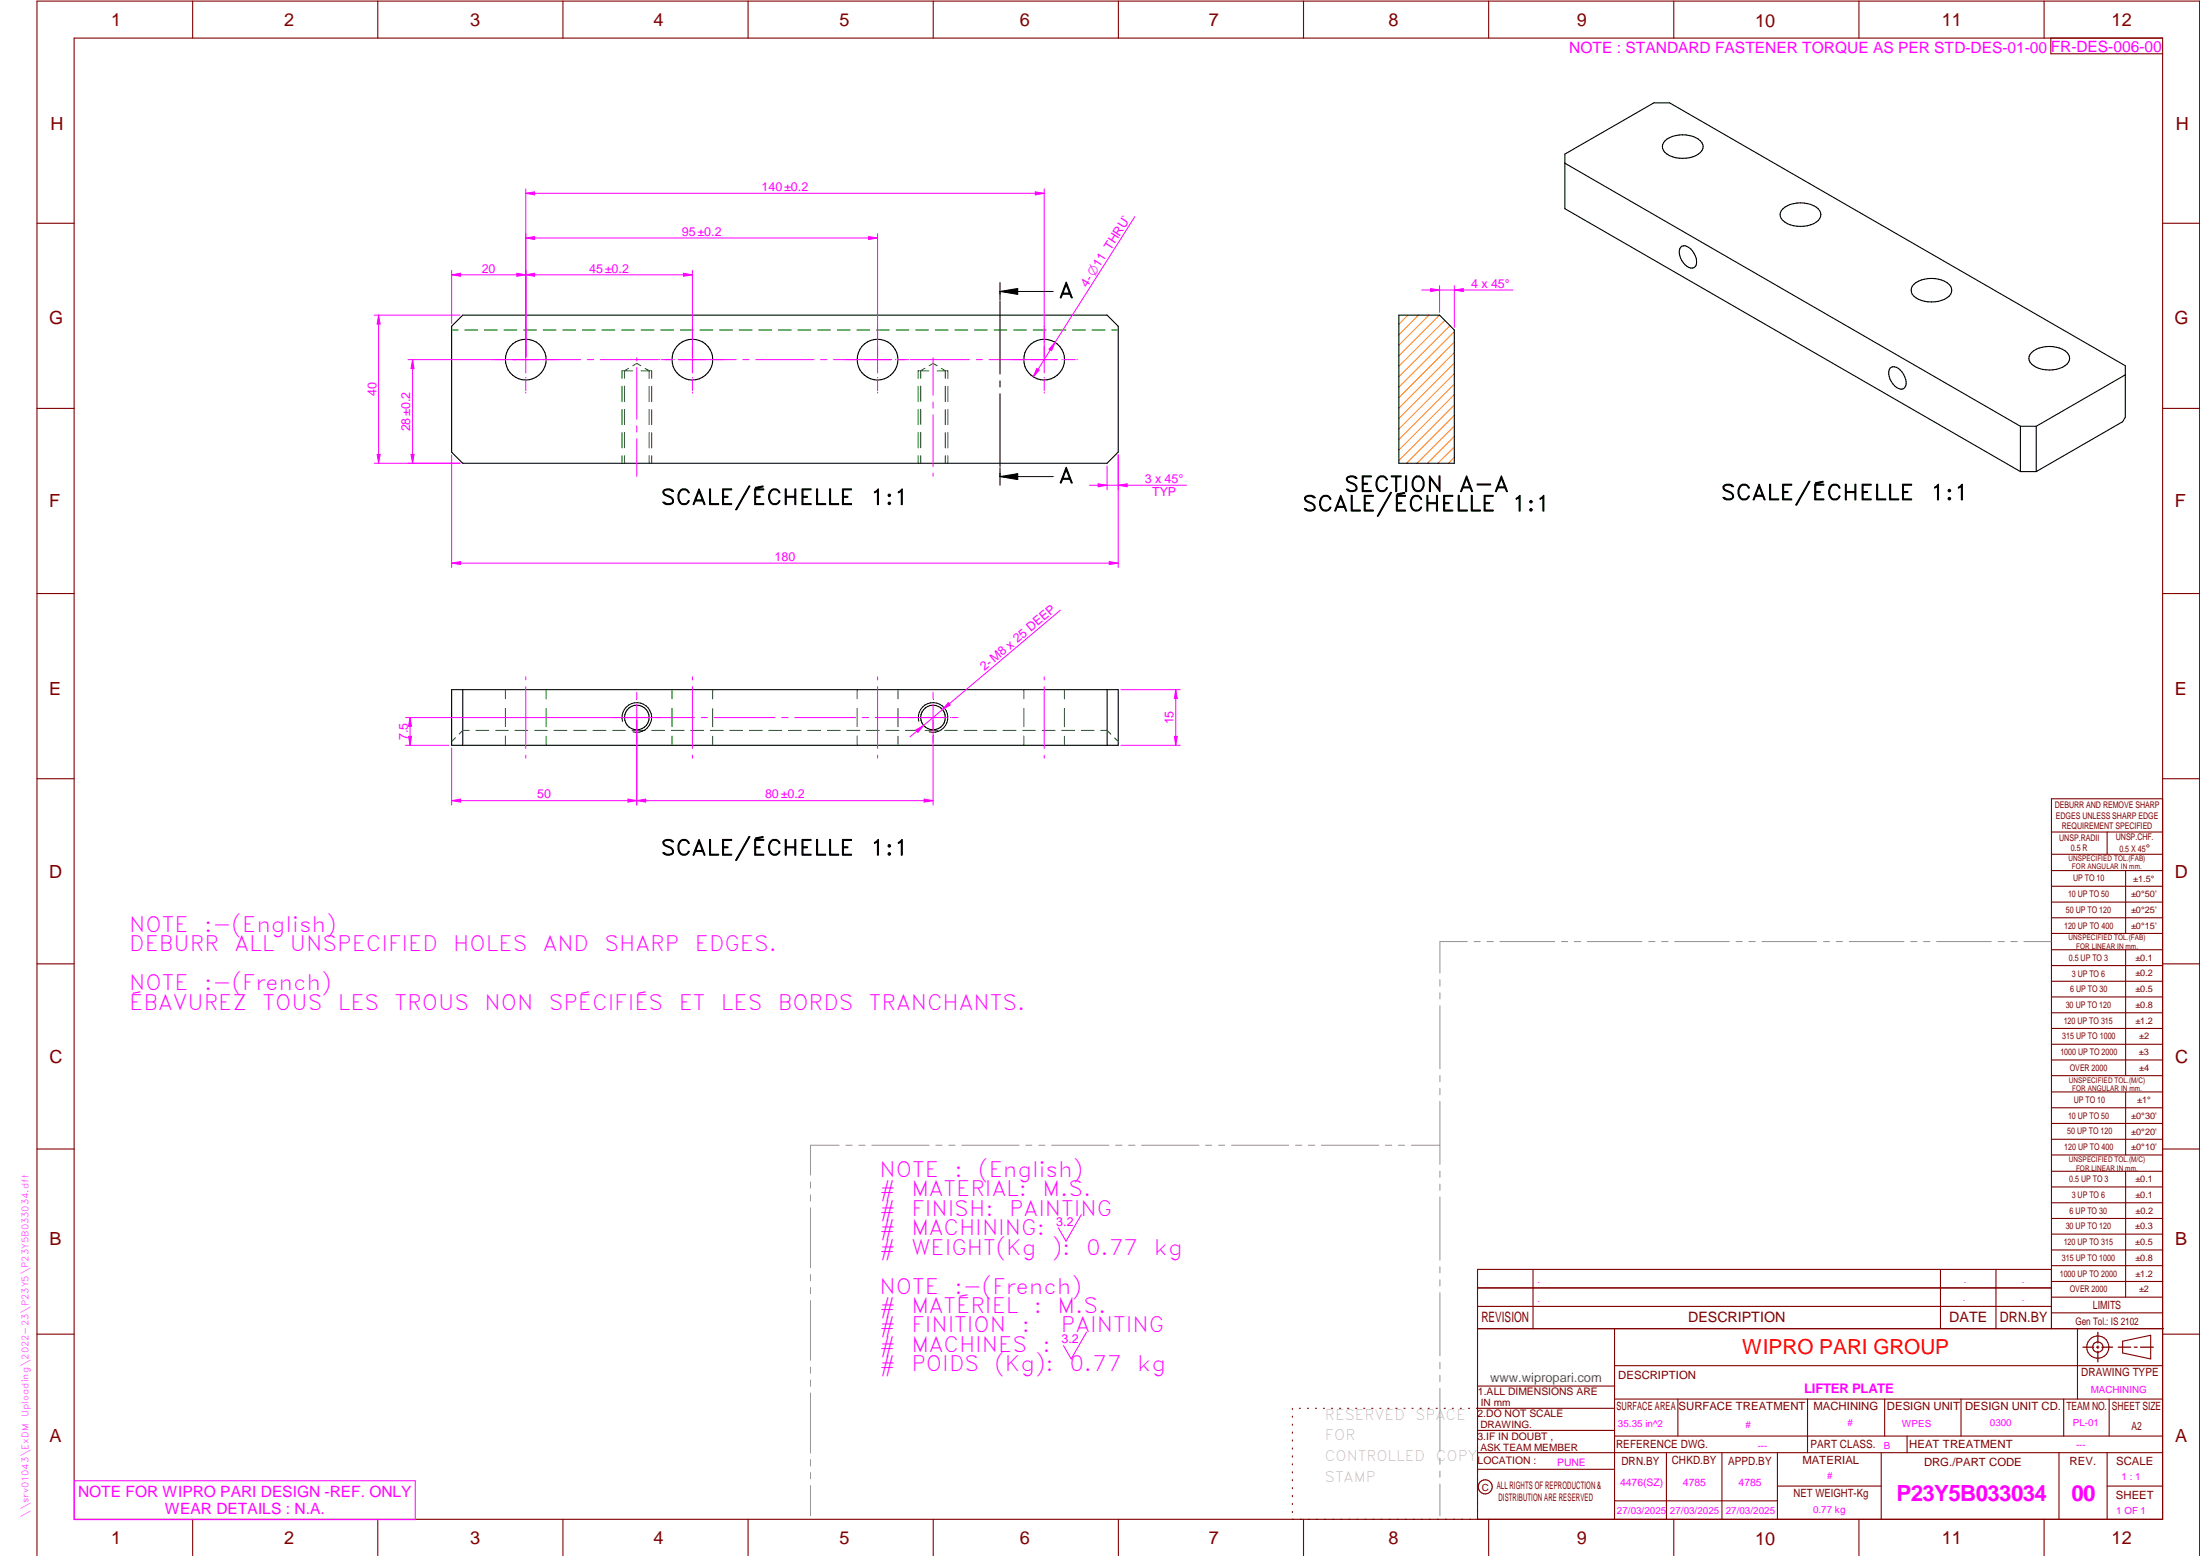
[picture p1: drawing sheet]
<svg xmlns="http://www.w3.org/2000/svg" width="594mm" height="420mm" viewBox="0 0 594 420" stroke-linecap="round" stroke-linejoin="round" font-family="sans-serif">
<g fill="none" stroke="#800000" stroke-width=".3">
<path d="M20 10.3h564v400h-564zM52 .3v10M102 .3v10M152 .3v10M202 .3v10M252 .3v10M302 .3v10M352 .3v10M402 .3v10M452 .3v10M502 .3v10M552 .3v10"/>
<path d="M553.8 10.3v4.2h30.2M10 60.3h10M584 60.3h10M10 110.3h10M584 110.3h10M10 160.3h10M584 160.3h10M10 210.3h10M584 215.7h-30v143.1M584 210.3h10M554 224.7h30M554 230.7h30"/>
<path d="M554 235.1h30M554 239.3h30M569 224.7v6M574 235.1v17M554 243.6h30M554 247.8h30M554 252.1h30M554 256.5h30M574 256.5v33.9M10 260.3h10M554 260.7h30M554 265h30"/>
<path d="M554 269.2h30M554 273.5h30M554 277.7h30M584 260.3h10M554 282h30M554 286.2h30M554 290.4h30M554 294.9h30M554 299.1h30M574 294.9v17M10 310.3h10M554 303.4h30"/>
<path d="M554 307.6h30M554 311.9h30M554 316.3h30M574 316.3v34M584 310.3h10M554 320.5h30M554 324.8h30M554 329h30M554 333.2h30M554 337.5h30M399 358.8h185.2M399 352.8h155"/>
<path d="M399 347.8h155M414 342.8v16M436 358.8v51.5M524 342.8v16M539 342.8v16M554 341.8h30M554 346h30M554 350.3h30M554 354.5h30M554 342.8h-155v67.5M561 358.8v19M10 360.3h10"/>
<path d="M399 374.3h37M436 377.8h148M453.1 377.8v10M488.1 377.8v14.5M508.9 377.8v10M529.5 377.8v10M557.3 377.8v10M569.5 377.8v10M573.2 362.2l7.6-1.6v6.3l-7.6-1.6zM584 368.8h-148M584 360.3h10M349 380.3v.3"/>
<path d="M349 382.4v.3M349 384.6v.3M349 386.7v.3M349 388.8v.3M349 391v.3M349 393.1v.3M349 395.3v.3M349 397.4v.3M349 399.5v.3M350.9 380.3h.2M353.1 380.3h.2M355.2 380.3h.3"/>
<path d="M357.4 380.3h.3M359.6 380.3h.3M361.7 380.3h.3M363.9 380.3h.3M366.1 380.3h.3M368.3 380.3h.2M370.4 380.3h.3M372.6 380.3h.3M374.8 380.3h.3M376.9 380.3h.4M379.1 380.3h.3M381.3 380.3h.3"/>
<path d="M383.4 380.3h.4M385.6 380.3h.3M387.8 380.3h.3M390 380.3h.3M392.2 380.3h.3M394.3 380.3h.3M396.5 380.3h.3M398.7 380.3h37.3M399 396.7h37M399 392.3h185M399 386.2h37M436 387.8h148"/>
<path d="M450 392.3v18M465 392.3v18M480 392.3v18M508 392.3v18M515 387.8v4.5M556 392.3v18M569 392.3v18M52 410.3v9.7M102 410.3v9.7M152 410.3v9.7M202 410.3v9.7M252 410.3v9.7"/>
<path d="M302 410.3v9.7M349 401.7v.3M349 403.8v.4M349 406v.3M349 408.1v.3M352 410.3v9.7M402 410.3v9.7M436 405.3h44M452 410.3v9.7M480 401.3h28M502 410.3v9.7M552 410.3v9.7"/>
<path d="M569 401.3h15M10 420v-419.7h584v419.7"/>
<circle cx="566.5" cy="363.7" r="1.39"/>
<circle cx="566.5" cy="363.8" r="3"/>
<circle cx="401.1" cy="401.5" r="1.9"/>
</g>
<path d="M168.4 193.8h7.1M172 190.2v7.2M292 328l-4.1 7.2-2.1-3.6M293.4 359.7l-4.1 7.2-2.1-3.6M20.1 399.8h92v10.5h-92z" fill="none" stroke="#f0f" stroke-width=".27"/>
<g fill="none" stroke="#949494" stroke-width=".27">
<path d="M396.2 254.3h-7.4v8.5M398.1 254.3h1.6M401.5 254.3h1.8M405 254.3h14.8M421.6 254.3h1.7M425.1 254.3h1.7M428.6 254.3h14.8M445.2 254.3h1.7M448.7 254.3h1.7M452.2 254.3h14.8M468.8 254.3h1.7M472.3 254.3h1.7"/>
<path d="M475.8 254.3h14.8M492.4 254.3h1.7M495.8 254.3h1.8M499.4 254.3h14.7M516 254.3h1.6M519.4 254.3h1.8M522.9 254.3h14.8M539.5 254.3h1.7M543 254.3h1.7M546.5 254.3h7.4M388.8 264.5v1.8M388.8 268.1v1.6"/>
<path d="M388.8 271.6v17M388.8 290.4v1.7M388.8 293.9v1.7M388.8 297.4v17M218.9 319.2v1.6M226.6 309.2h-7.7v8.1M228.4 309.2h1.7M231.9 309.2h1.7M235.4 309.2h15.5M252.7 309.2h1.7M256.2 309.2h1.7M259.7 309.2h15.5"/>
<path d="M277 309.2h1.7M280.5 309.2h1.7M284 309.2h15.5M301.2 309.2h1.8M304.8 309.2h1.7M308.3 309.2h15.5M325.5 309.2h1.7M329.1 309.2h1.6M332.6 309.2h15.4M349.8 309.2h1.7M353.3 309.2h1.7M356.8 309.2h15.5"/>
<path d="M374.1 309.2h1.7M377.6 309.2h1.7M381.1 309.2h7.7M388.8 316.2v1.7M388.8 319.7v1.7M218.9 322.6v1.8M218.9 326.1v16.2M388.8 323.2v17.1M218.9 344.1v1.8M218.9 347.6v1.7M218.9 351.2v16.1M388.8 342.1v1.6"/>
<path d="M388.8 345.6v1.7M388.8 349v17.1M218.9 369.1v1.7M218.9 372.6v1.8M218.9 376.1v16.2M388.8 367.9v1.7M388.8 371.4v1.7M388.8 374.9v17M218.9 394.1v1.8M218.9 397.6v1.7M388.8 393.7v1.7M388.8 397.2v1.7"/>
<path d="M218.9 401.2v8.1M388.8 400.7v8.6"/>
</g>
<path d="M566.5 359.7v3M562.5 363.8h2.9M566.1 363.8h.7M566.5 363.4v.7M566.5 364.9v2.8M567.6 363.8h2.9M572 363.8h3.4M576.3 363.8h.8M578 363.8h3.5" fill="none" stroke="#800000" stroke-width=".34"/>
<g fill="none" stroke="#000" stroke-width=".3">
<path d="M122 186.2h180v15.1h-180zM125 186.2v15.1M299 186.2v15.1"/>
<circle cx="172" cy="193.7" r="3.3"/>
<circle cx="251.9" cy="193.7" r="3.3"/>
</g>
<g fill="none" stroke="#008000" stroke-width=".27">
<path d="M123 199.2l-1 1M126.7 197.2h-1.7l-1 1M128.5 197.2h3.5M133.8 197.2h3.5M136.5 186.2v2.5M136.5 191.3v4.9M136.5 198.8v2.5M139.1 197.2h3.4M144.3 197.2h3.5M147.5 186.2v2.5M147.5 191.3v5M147.5 198.8v2.5"/>
<path d="M149.6 197.2h3.5M154.9 197.2h3.5M160.1 197.2h3.5M165.4 197.2h3.5M170.7 197.2h3.5M176 197.2h3.4M181.3 197.2h3.4M181.5 186.2v2.5M181.5 191.3v4.9M181.5 198.8v2.5M186.5 197.2h3.5M191.8 197.2h3.5"/>
<path d="M192.4 186.2v2.5M192.4 191.3v5M192.4 198.8v2.5M197.1 197.2h3.4M202.3 197.2h3.5M207.6 197.2h3.5M212.9 197.2h3.5M218.1 197.2h3.5M223.4 197.2h3.5M228.7 197.2h3.5M231.5 186.2v2.5M231.5 191.3v4.9"/>
<path d="M231.5 198.8v2.5M234 197.2h3.4M239.3 197.2h3.4M242.5 186.2v2.5M242.5 191.3v5M242.5 198.8v2.5M244.5 197.2h3.5M249.8 197.2h3.5M255.1 197.2h3.4M260.3 197.2h3.5M265.6 197.2h3.5M270.9 197.2h3.5"/>
<path d="M276.1 197.2h3.5M276.5 186.2v2.5M276.5 191.3v4.9M276.5 198.8v2.5M281.4 197.2h3.5M286.7 197.2h3.5M287.4 186.2v2.5M287.4 191.3v5M287.4 198.8v2.5M292 197.2h3.4M297.3 197.2h1.7l1 1M301 199.3l1 .9"/>
</g>
<path d="M168.1 194.8a4 4 0 0 1 3.5-5.1 4 4 0 0 1 4.4 4.4 4 4 0 0 1-5.1 3.5M248.1 194.8a4 4 0 0 1 3.6-5 4 4 0 0 1 4.3 4.3 4 4 0 0 1-5.1 3.5" fill="none" stroke="#000" stroke-width=".27"/>
<path d="M177 193.8h1.5M178.7 193.8h.1" fill="none" stroke="#f0f" stroke-width=".27"/>
<path d="M172 186.9v.1M172 187.2v1.5" fill="none" stroke="#f0f" stroke-width=".27"/>
<path d="M165.1 193.8h.1M165.5 193.8h1.4" fill="none" stroke="#f0f" stroke-width=".27"/>
<path d="M172 198.8v1.4M248.4 193.8h7.2M252 190.2v7.2M172 200.5v.1" fill="none" stroke="#f0f" stroke-width=".27"/>
<path d="M257 193.8h1.5M258.7 193.8h.1" fill="none" stroke="#f0f" stroke-width=".27"/>
<path d="M245.1 193.8h.1M245.4 193.8h1.5M247.1 193.8h.1M252 186.9v.1M252 187.2v1.5" fill="none" stroke="#f0f" stroke-width=".27"/>
<g fill="none" stroke="#f0f" stroke-width=".27">
<path d="M101 85.1h23.2M102.2 85.1l.5 2.4h-.9zM133 97.1h.2M133.6 97.1h3M137 97.1h.2M138.4 97.1h18.4M142 88.1v.2M142 88.7v3M142 92.2v.1M142 93.5v7.2M158.6 97.1h1.7M162.1 97.1h15.7"/>
<path d="M172 96.6v.9M172 99.2v14M178 97.1h.1M178.6 97.1h3M182 97.1h.2M183.1 97.1h15.7M187 88.1v.2M187 88.7v3M187 92.2v.1M187 93.5v7.2M200.6 97.1h1.7M204.1 97.1h15.7"/>
<path d="M221.6 97.1h1.7M225.1 97.1h15.7M237 93.5v7.2M237 88.1v.2M237 88.7v3M237 92.2v.1M241.8 97.1h.1M242.4 97.1h3M245.8 97.1h.1M246.1 97.1h15.7M252 96.6v10.1M263.6 97.1h1.7"/>
<path d="M267.1 97.1h18.5M282 88.1v.2M282 88.7v3M282 92.2v.1M282 93.5v7.2M286.8 97.1h.1M287.3 97.1h3.1M290.8 97.1h.2M142 101.9v.2M142 102.5v3M142 105.9v.2M172 115v1.7"/>
<path d="M172 118.5v10.1M187 101.9v.2M187 102.5v3M187 105.9v.2M237 101.9v.2M237 102.5v3M237 105.9v.2M252 108.5v1.7M252 112v14M282 101.9v.2M282 102.5v3M282 105.9v.2"/>
<path d="M101 125.1h23.2M252 127.8v.8M142 182.8v.8M142 185.4v16.7M168.5 193.8h.8M171.1 193.8h16.4M187 182.8v.8M187 185.4v16.7M189.4 193.8h1.6M192.8 193.8h16.5M211.1 193.8h1.7M214.6 193.8h16.4"/>
<path d="M232.8 193.8h1.8M236.3 193.8h16.5M237 182.8v.8M237 185.4v16.7M252 198.8v1.4M254.6 193.8h.9M282 182.8v.8M282 185.4v16.7M142 203.9v.8M187 203.9v.8M237 203.9v.8M252 200.5v.1"/>
<path d="M282 203.9v.8"/>
</g>
<g fill="none" stroke="#000" stroke-width=".3">
<path d="M449.6 38a7.9 7.9 0 0 1 9.5 0 2.13 2.13 0 0 1-.5 3.6 8.2 8.2 0 0 1-9-.4 2.11 2.11 0 0 1 0-3.2zM422.6 44.1l123 71M481.5 56.4a7.9 7.9 0 0 1 9.5 0 2.18 2.18 0 0 1-.6 3.6 8.2 8.2 0 0 1-8.9-.4 2.03 2.03 0 0 1 0-3.2zM453.8 66.8a1.89 1.89 0 0 1 2.8 .5 4.1 4.1 0 0 1 1.2 4.7 1.84 1.84 0 0 1-2.8-.5 4.2 4.2 0 0 1-1.2-4.7zM516.8 76.8a7.9 7.9 0 0 1 9.5 0 2.18 2.18 0 0 1-.5 3.6 8.2 8.2 0 0 1-9-.4 2.11 2.11 0 0 1 0-3.2zM125 85.1h174l3 3v34l-3 3h-174l-3-3v-34zM510.4 99.4a1.95 1.95 0 0 1 2.8 .5 4.1 4.1 0 0 1 1.1 4.7 1.84 1.84 0 0 1-2.7-.4 4.2 4.2 0 0 1-1.2-4.8zM548.6 95.2a7.9 7.9 0 0 1 9.6 0 2.18 2.18 0 0 1-.6 3.6 8.2 8.2 0 0 1-9-.5 2.03 2.03 0 0 1 0-3.1zM545.6 115.1v12.2M545.6 115.1h4.3M549.9 115.1v12.2M573.9 101.2l-24 13.9"/>
<path d="M545.6 127.3h4.3M545.6 127.3l-123-71v-14.7l24-13.8h4.2l123.1 71v13.8l-.7 1.3-23.3 13.4"/>
<circle cx="142" cy="97.1" r="5.5"/>
<circle cx="187" cy="97.1" r="5.5"/>
<circle cx="237" cy="97.1" r="5.5"/>
<circle cx="281.9" cy="97.1" r="5.5"/>
</g>
<g fill="none" stroke="#008000" stroke-width=".27">
<path d="M122 89.1h1.7M125.5 89.1h3.5M130.8 89.1h3.5M136.1 89.1h3.5M141.4 89.1h3.5M146.7 89.1h3.4M152 89.1h3.4M157.3 89.1h3.4M162.6 89.1h3.4M167.8 89.1h3.5M169.7 99.4l-1.1 .7v2.1M173.1 98.8l-1.1-.7-1.1 .7"/>
<path d="M173.1 89.1h3.5M174.2 99.5l1.1 .6v2.1M178.4 89.1h3.5M183.7 89.1h3.5M189 89.1h3.5M194.3 89.1h3.5M199.6 89.1h3.5M204.9 89.1h3.5M210.2 89.1h3.5M215.5 89.1h3.5M220.8 89.1h3.5M226.1 89.1h3.5"/>
<path d="M231.4 89.1h3.5M236.7 89.1h3.5M242 89.1h3.4M247.3 89.1h3.4M249.8 99.4l-1.2 .7v2.1M252.6 89.1h3.4M253.1 98.8l-1.1-.7-1.1 .7M254.2 99.5l1.1 .6v2.1M257.8 89.1h3.5M263.1 89.1h3.5M268.4 89.1h3.5M273.7 89.1h3.5"/>
<path d="M279 89.1h3.5M284.3 89.1h3.5M289.6 89.1h3.5M294.9 89.1h3.5M300.2 89.1h1.8M168 104.3v4.2M168 110.6v4.1M168 116.8v4.1M168.1 100.1h-.1v2.1M168.6 104.3v4.1M168.6 110.5v4.1M168.6 116.8v4.1"/>
<path d="M170.9 100.1h-2.5M175.3 104.3v4.2M175.3 110.6v4.1M175.3 116.8v4.1M175.5 100.1h-2.4M175.8 100.1h.2v2.1M176 104.3v4.2M176 110.6v4.1M176 116.8v4.1M247.9 104.3v4.2M247.9 110.6v4.1M247.9 116.8v4.1"/>
<path d="M248.2 100.1h-.3v2.1M248.4 100.1h2.4M248.6 104.3v4.1M248.6 110.5v4.1M248.6 116.8v4.1M255.3 104.3v4.2M255.3 110.6v4.1M255.3 116.8v4.1M255.5 100.1h-2.4M255.8 100.1h.1v2.1M255.9 104.3v4.2M255.9 110.6v4.1"/>
<path d="M255.9 116.8v4.1M168 123.1v2M168.6 123v2.1M175.3 123.1v2M176 123.1v2M247.9 123.1v2M248.6 123v2.1M255.3 123.1v2M255.9 123.1v2"/>
</g>
<path d="M102.2 85.1l.5 2.4h-.9z" fill="#f0f"/>
<path d="M101.8 122.7h.9l-.5 2.4z" fill="none" stroke="#f0f" stroke-width=".27"/>
<path d="M101.8 122.7h.9l-.5 2.4z" fill="#f0f"/>
<path d="M102.2 85.1v40M122 122.8v30.4M302 122.8v30.4M122 152.1l2.4-.5v.8z" fill="none" stroke="#f0f" stroke-width=".27"/>
<path d="M122 152.1l2.4-.5v.8z" fill="#f0f"/>
<path d="M299.5 151.6l2.5 .5-2.5 .3z" fill="none" stroke="#f0f" stroke-width=".27"/>
<path d="M299.5 151.6l2.5 .5-2.5 .3z" fill="#f0f"/>
<path d="M122 74.2l2.4-.4v.8zM122 73v14.4M142 73v23.4M122 152.1h180" fill="none" stroke="#f0f" stroke-width=".27"/>
<path d="M122 74.2l2.4-.4v.8z" fill="#f0f"/>
<path d="M139.6 73.8l2.4 .4-2.4 .4z" fill="none" stroke="#f0f" stroke-width=".27"/>
<path d="M139.6 73.8l2.4 .4-2.4 .4z" fill="#f0f"/>
<path d="M122 74.2h20M142 73v23.4M142 74.2l2.3-.4v.8zM187 73v23.4" fill="none" stroke="#f0f" stroke-width=".27"/>
<path d="M142 74.2l2.3-.4v.8z" fill="#f0f"/>
<path d="M184.6 73.8l2.4 .4-2.4 .4z" fill="none" stroke="#f0f" stroke-width=".27"/>
<path d="M184.6 73.8l2.4 .4-2.4 .4z" fill="#f0f"/>
<path d="M142 74.2h45M142 63.1v33.3M142 64.3l2.3-.4v.8zM237 63.1v33.3" fill="none" stroke="#f0f" stroke-width=".27"/>
<path d="M142 64.3l2.3-.4v.8z" fill="#f0f"/>
<path d="M234.6 63.9l2.4 .4-2.4 .4z" fill="none" stroke="#f0f" stroke-width=".27"/>
<path d="M234.6 63.9l2.4 .4-2.4 .4z" fill="#f0f"/>
<path d="M142 51v45.4M142 52.2l2.3-.4v.8zM282 51v45.4M142 64.3h95" fill="none" stroke="#f0f" stroke-width=".27"/>
<path d="M142 52.2l2.3-.4v.8z" fill="#f0f"/>
<path d="M279.6 51.8l2.4 .4-2.4 .4z" fill="none" stroke="#f0f" stroke-width=".27"/>
<path d="M279.6 51.8l2.4 .4-2.4 .4z" fill="#f0f"/>
<path d="M142 52.2h140M306.4 58.5l-27.4 43.3M279.9 99.5l.7 .4-1.6 1.9z" fill="none" stroke="#f0f" stroke-width=".27"/>
<path d="M279.9 99.5l.7 .4-1.6 1.9z" fill="#f0f"/>
<path d="M284.9 92.5l-.9 2.2-.7-.4z" fill="none" stroke="#f0f" stroke-width=".27"/>
<path d="M284.9 92.5l-.9 2.2-.7-.4z" fill="#f0f"/>
<path d="M299 125.8v6.4M302 122.8v9.4M302 131l2.4-.4v.8z" fill="none" stroke="#f0f" stroke-width=".27"/>
<path d="M302 131l2.4-.4v.8z" fill="#f0f"/>
<path d="M296.5 130.6l2.5 .4-2.5 .4z" fill="none" stroke="#f0f" stroke-width=".27"/>
<path d="M296.5 130.6l2.5 .4-2.5 .4z" fill="#f0f"/>
<path d="M294.2 131h26.2M109.5 193.8h61.7M110.3 198.8h.8l-.4 2.5zM109.5 201.3h11.7" fill="none" stroke="#f0f" stroke-width=".27"/>
<path d="M110.3 198.8h.8l-.4 2.5z" fill="#f0f"/>
<path d="M110.7 193.8l.4 2.3h-.8z" fill="none" stroke="#f0f" stroke-width=".27"/>
<path d="M110.7 193.8l.4 2.3h-.8z" fill="#f0f"/>
<path d="M110.7 193.8v7.5M172 194.5v22.9M252 194.5v22.9M172 216.2l2.4-.4v.8z" fill="none" stroke="#f0f" stroke-width=".27"/>
<path d="M172 216.2l2.4-.4v.8z" fill="#f0f"/>
<path d="M249.5 215.8l2.5 .4-2.5 .4z" fill="none" stroke="#f0f" stroke-width=".27"/>
<path d="M249.5 215.8l2.5 .4-2.5 .4z" fill="#f0f"/>
<path d="M302.7 186.2h16M317.5 186.2l.4 2.4h-.8zM172 216.2h80M302.7 201.3h16" fill="none" stroke="#f0f" stroke-width=".27"/>
<path d="M317.5 186.2l.4 2.4h-.8z" fill="#f0f"/>
<path d="M317.1 198.8h.8l-.4 2.5z" fill="none" stroke="#f0f" stroke-width=".27"/>
<path d="M317.1 198.8h.8l-.4 2.5z" fill="#f0f"/>
<path d="M286.3 164.8l-40.6 34.2M247.3 197.1l2.1-1.2-1.5 1.8zM317.5 186.2v15.1" fill="none" stroke="#f0f" stroke-width=".27"/>
<path d="M247.3 197.1l2.1-1.2-1.5 1.8z" fill="#f0f"/>
<path d="M256.1 189.7l.5 .7-2.1 1.2z" fill="none" stroke="#f0f" stroke-width=".27"/>
<path d="M256.1 189.7l.5 .7-2.1 1.2z" fill="#f0f"/>
<path d="M270 76.3v4.8M270 78.7h14.4M270 78.7l4.8-.8v1.6zM270 81.3v19.7M270 102.8v1.7M270 106.3v19.7M270 128.7l4.8-.8v1.6zM270 126.3v4.8M270 128.7h14.4" fill="none" stroke="#000" stroke-width=".27"/>
<path d="M270 78.7l4.8-.8v1.6zM270 128.7l4.8-.8v1.6z" fill="#000"/>
<g fill="none" stroke="#ff8000" stroke-width=".27">
<path d="M380.2 85.1l-2.5 2.5M383 85.1l-5.3 5.3M385.9 85.1l-8.2 8.2M388.7 85.1l-11 11M390.1 86.5l-12.4 12.4M391.5 87.9l-13.8 13.8M392.7 89.6l-15 15M392.7 92.4l-15 15M392.7 95.2l-15 15M392.7 98l-15 15M392.7 100.9l-15 15M392.7 103.7l-15 15"/>
<path d="M392.7 106.6l-15 14.9M392.7 109.3l-15 15.1M392.7 112.2l-12.9 12.9M392.7 115l-10.1 10.1M392.7 117.9l-7.2 7.2M392.7 123.5l-1.6 1.6M392.7 120.7l-4.4 4.4"/>
</g>
<path d="M377.7 85.1h11l4 4v36h-15z" fill="none" stroke="#000" stroke-width=".3"/>
<path d="M388.7 77.1v7.3M392.7 78.3l2.4-.4v.8zM392.7 77.1v11.3" fill="none" stroke="#f0f" stroke-width=".27"/>
<path d="M392.7 78.3l2.4-.4v.8z" fill="#f0f"/>
<path d="M386.3 77.9l2.4 .4-2.4 .4z" fill="none" stroke="#f0f" stroke-width=".27"/>
<path d="M386.3 77.9l2.4 .4-2.4 .4z" fill="#f0f"/>
<path d="M383.9 78.3h24.7M172 194.5v22.9M122 202v15.4M122 216.2l2.4-.4v.8z" fill="none" stroke="#f0f" stroke-width=".27"/>
<path d="M122 216.2l2.4-.4v.8z" fill="#f0f"/>
<path d="M169.6 215.8l2.4 .4-2.4 .4z" fill="none" stroke="#f0f" stroke-width=".27"/>
<path d="M169.6 215.8l2.4 .4-2.4 .4z" fill="#f0f"/>
<path d="M110.2 97.1h31.1M110.2 125.1h14M111 122.7h.8l-.4 2.4zM122 216.2h50" fill="none" stroke="#f0f" stroke-width=".27"/>
<path d="M111 122.7h.8l-.4 2.4z" fill="#f0f"/>
<path d="M111.4 97.1l.4 2.4h-.8z" fill="none" stroke="#f0f" stroke-width=".27"/>
<path d="M111.4 97.1l.4 2.4h-.8z" fill="#f0f"/>
<path d="M111.4 97.1v28" fill="none" stroke="#f0f" stroke-width=".27"/>
<g font-size="6" fill="#f0f">
<text x="512.1" y="405.2">P23Y5B033034</text>
<text x="559.4" y="405.2">00</text>
</g>
<g font-size="5.7">
<text x="285.9" y="80.4">A</text>
<text x="285.9" y="130.4">A</text>
<text x="178.4" y="136.3">SCALE/ÉCHELLE</text>
<text x="235" y="136.3">1:1</text>
<text x="363" y="132.8">SECTION</text>
<text x="394" y="132.8">A-A</text>
<text x="464.7" y="135">SCALE/ÉCHELLE</text>
<text x="521.2" y="135">1:1</text>
<text x="351.7" y="138">SCALE/ÉCHELLE</text>
<text x="408.2" y="138">1:1</text>
<text x="178.4" y="230.9">SCALE/ÉCHELLE</text>
<text x="235" y="230.9">1:1</text>
</g>
<g font-size="5.7" fill="#f0f">
<text x="34.9" y="251.7">NOTE</text>
<text x="55.1" y="251.7">:-(English)</text>
<text x="34.9" y="256.9">DEBURR</text>
<text x="63.4" y="256.9">ALL</text>
<text x="78.3" y="256.9">UNSPECIFIED</text>
<text x="122.4" y="256.9">HOLES</text>
<text x="146.6" y="256.9">AND</text>
<text x="163.2" y="256.9">SHARP</text>
<text x="187.6" y="256.9">EDGES.</text>
<text x="34.9" y="267.4">NOTE</text>
<text x="55.1" y="267.4">:-(French)</text>
<text x="34.9" y="272.7">ÉBAVUREZ</text>
<text x="70.9" y="272.7">TOUS</text>
<text x="91.2" y="272.7">LES</text>
<text x="106.5" y="272.7">TROUS</text>
<text x="130.8" y="272.7">NON</text>
<text x="148.2" y="272.7">SPÉCIFIÉS</text>
<text x="183.3" y="272.7">ET</text>
<text x="194.7" y="272.7">LES</text>
<text x="210" y="272.7">BORDS</text>
<text x="234.6" y="272.7">TRANCHANTS.</text>
<text x="237.5" y="317.8">NOTE</text>
<text x="257.7" y="317.8">:</text>
<text x="264.1" y="317.8">(English)</text>
<text x="237.5" y="323">#</text>
<text x="246.1" y="323">MATERIAL:</text>
<text x="281.5" y="323">M.S.</text>
<text x="237.5" y="328.3">#</text>
<text x="246.1" y="328.3">FINISH:</text>
<text x="272.5" y="328.3">PAINTING</text>
<text x="237.5" y="333.5">#</text>
<text x="246.1" y="333.5">MACHINING:</text>
<text x="237.5" y="338.8">#</text>
<text x="246.1" y="338.8">WEIGHT(Kg</text>
<text x="284" y="338.8">):</text>
<text x="293.3" y="338.8">0.77</text>
<text x="311.6" y="338.8">kg</text>
<text x="237.5" y="349.3">NOTE</text>
<text x="257.7" y="349.3">:-(French)</text>
<text x="237.5" y="354.5">#</text>
<text x="237.5" y="359.8">#</text>
<text x="246.1" y="359.8">FINITION</text>
<text x="246.1" y="354.5">MATÉRIEL</text>
<text x="275.9" y="359.8">:</text>
<text x="279.2" y="354.5">:</text>
<text x="285.6" y="354.5">M.S.</text>
<text x="286.5" y="359.8">PAINTING</text>
<text x="237.5" y="365">#</text>
<text x="246.1" y="365">MACHINES</text>
<text x="281.5" y="365">:</text>
<text x="237.5" y="370.3">#</text>
<text x="246.1" y="370.3">POIDS</text>
<text x="268.5" y="370.3">(Kg):</text>
<text x="288.8" y="370.3">0.77</text>
<text x="307.1" y="370.3">kg</text>
</g>
<text font-size="5.6" fill="#f00" x="470.5" y="365.5">WIPRO PARI GROUP</text>
<g font-size="4.9" fill="#800000">
<text x="30" y="6.9">1</text>
<text x="76.7" y="6.9">2</text>
<text x="127" y="6.9">3</text>
<text x="176.5" y="6.9">4</text>
<text x="226.7" y="6.9">5</text>
<text x="275.4" y="6.9">6</text>
<text x="326.4" y="6.9">7</text>
<text x="375" y="6.9">8</text>
<text x="425.8" y="6.9">9</text>
<text x="473.9" y="7.3">10</text>
<text x="524.3" y="6.9">11</text>
<text x="570.2" y="6.9">12</text>
<text x="13.6" y="35.1">H</text>
<text x="587.6" y="35.1">H</text>
<text x="13.2" y="87.5">G</text>
<text x="587.2" y="87.5">G</text>
<text x="13.2" y="137">F</text>
<text x="587.2" y="137">F</text>
<text x="13.2" y="187.6">E</text>
<text x="587.2" y="187.6">E</text>
<text x="13.2" y="237">D</text>
<text x="587.2" y="237">D</text>
<text x="13.4" y="287.1">C</text>
<text x="587.4" y="287.1">C</text>
<text x="13.4" y="336.2">B</text>
<text x="587.4" y="336.2">B</text>
<text x="13.4" y="389.3">A</text>
<text x="587.4" y="389.3">A</text>
<text x="30" y="416.9">1</text>
<text x="76.7" y="416.9">2</text>
<text x="127" y="416.9">3</text>
<text x="176.5" y="416.9">4</text>
<text x="226.7" y="416.9">5</text>
<text x="275.4" y="416.9">6</text>
<text x="326.4" y="416.9">7</text>
<text x="375" y="416.9">8</text>
<text x="425.8" y="416.9">9</text>
<text x="473.9" y="417.3">10</text>
<text x="524.3" y="416.9">11</text>
<text x="570.2" y="416.9">12</text>
</g>
<g font-size="4.2" fill="#f0f">
<text x="423.7" y="14.3">NOTE : STANDARD FASTENER TORQUE AS PER STD-DES-01-00</text>
<text x="553.8" y="14">FR-DES-006-00</text>
<text x="21.1" y="404.3">NOTE FOR WIPRO PARI DESIGN -REF. ONLY</text>
<text x="44.5" y="408.8">WEAR DETAILS : N.A.</text>
</g>
<g font-size="3.9" fill="#800000">
<text x="400" y="357.1">REVISION</text>
<text x="455.9" y="357.1">DESCRIPTION</text>
<text x="526.4" y="357.1">DATE</text>
<text x="540" y="357.1">DRN.BY</text>
</g>
<g font-size="3.9" fill="#c0c0c0">
<text x="357.8" y="383.3">RESERVED</text>
<text x="382.3" y="383.3">SPACE</text>
<text x="357.8" y="388.9">FOR</text>
<text x="357.8" y="394.5">CONTROLLED</text>
<text x="387.8" y="394.5">COPY</text>
<text x="357.8" y="400">STAMP</text>
</g>
<text font-size="3.7" fill="#f0f" x="295.4" y="74.7" transform="rotate(-58 295.4 74.7)">O</text>
<text font-size="3.6" fill="#f0f" x="487.2" y="376.1">LIFTER PLATE</text>
<text font-size="3.5" fill="#00f" x="402.4" y="373.3">www.wipropari.com</text>
<g font-size="3.4" fill="#f0f">
<text x="205.6" y="51.6">140±0.2</text>
<text x="184.1" y="63.7">95±0.2</text>
<text x="130.1" y="73.6">20</text>
<text x="159.1" y="73.6">45±0.2</text>
<text x="293.6" y="77.6" transform="rotate(-57 293.6 77.6)">4-</text>
<text x="296.9" y="72.4" transform="rotate(-57 296.9 72.4)">11 THRU`</text>
<text x="397.2" y="77.7">4 x 45°</text>
<text x="101.6" y="107" transform="rotate(-90 101.6 107)">40</text>
<text x="110.8" y="116.5" transform="rotate(-90 110.8 116.5)">28±0.2</text>
<text x="309.1" y="130.4">3 x 45°</text>
<text x="311.1" y="134">TYP</text>
<text x="209.2" y="151.5">180</text>
<text x="265.9" y="181.2" transform="rotate(-40 265.9 181.2)">2-M8 x 25 DEEP</text>
<text x="316.9" y="195.6" transform="rotate(-90 316.9 195.6)">15</text>
<text x="110.1" y="199.9" transform="rotate(-90 110.1 199.9)">7.5</text>
<text x="145.1" y="215.6">50</text>
<text x="206.6" y="215.6">80±0.2</text>
<text x="285.2" y="331">3.2</text>
<text x="286.6" y="362.7">3.2</text>
</g>
<g font-size="3.1" fill="#800000">
<text x="565.1" y="353.5">LIMITS</text>
<text x="562" y="371.7">DRAWING TYPE</text>
<text x="437" y="372.3">DESCRIPTION</text>
<text x="436.5" y="380.8">SURFACE AREA</text>
<text x="453.3" y="380.8">SURFACE TREATMENT</text>
<text x="489.7" y="380.8">MACHINING</text>
<text x="509.5" y="380.8">DESIGN UNIT</text>
<text x="530.6" y="380.8">DESIGN UNIT CD.</text>
<text x="558" y="380.6">TEAM NO.</text>
<text x="570.3" y="380.7">SHEET SIZE</text>
<text x="575.6" y="386.1">A2</text>
<text x="436.4" y="391.1">REFERENCE DWG.</text>
<text x="437.8" y="395.5">DRN.BY</text>
<text x="451.4" y="395.4">CHKD.BY</text>
<text x="466.6" y="395.5">APPD.BY</text>
<text x="486.7" y="395.4">MATERIAL</text>
<text x="488.9" y="390.9">PART CLASS.</text>
<text x="515.6" y="390.9">HEAT TREATMENT</text>
<text x="519.6" y="395.9">DRG./PART CODE</text>
<text x="558.9" y="395.5">REV.</text>
<text x="571.4" y="395.6">SCALE</text>
<text x="484.3" y="404.2">NET WEIGHT-Kg</text>
<text x="571.4" y="404.7">SHEET</text>
</g>
<text font-size="3" fill="#800000" x="579.5" y="230.1">°</text>
<g font-size="2.8" fill="#800000">
<text x="560.4" y="357.7">Gen Tol.: IS 2102</text>
<text x="399.1" y="376.6">1.ALL DIMENSIONS ARE</text>
<text x="399" y="382.7">2.DO NOT SCALE</text>
<text x="399" y="388.7">3.IF IN DOUBT ,</text>
<text x="399" y="395.4">LOCATION :</text>
<text x="404.2" y="402">ALL RIGHTS OF REPRODUCTION &amp;</text>
<text x="404.7" y="405.4">DISTRIBUTION ARE RESERVED</text>
</g>
<g font-size="2.8" fill="#f0f">
<text x="420.5" y="396">PUNE</text>
<text x="437.5" y="401.2">4476(SZ)</text>
<text x="454.4" y="401.2">4785</text>
<text x="469.5" y="401.2">4785</text>
</g>
<g font-size="2.7" fill="#f0f">
<text x="564.6" y="376.2">MACHINING</text>
<text x="436.9" y="385.4">35.35 in^2</text>
<text x="471.4" y="385.5">#</text>
<text x="498.9" y="385">#</text>
<text x="513.6" y="385.3">WPES</text>
<text x="537.3" y="385.1">0300</text>
<text x="559.7" y="385.1">PL-01</text>
<text x="474.6" y="391.2">---</text>
<text x="508.7" y="391.2">B</text>
<text x="560.6" y="391.1">---</text>
<text x="493.4" y="399.5">#</text>
<text x="572.8" y="399.7">1 : 1</text>
<text x="436.6" y="408.7">27/03/2025</text>
<text x="450.9" y="408.8">27/03/2025</text>
<text x="466" y="408.9">27/03/2025</text>
<text x="489.6" y="408.5">0.77 kg</text>
<text x="571.4" y="408.7">1 OF 1</text>
</g>
<g font-size="2.7" fill="#800000">
<text x="399.9" y="379.7">IN mm</text>
<text x="399.7" y="385.7">DRAWING.</text>
<text x="399.7" y="391.8">ASK TEAM MEMBER</text>
<text x="400.1" y="402.5">C</text>
</g>
<g font-size="2.5" fill="#800000">
<text x="554.9" y="218.3">DEBURR AND REMOVE SHARP</text>
<text x="555.2" y="221">EDGES UNLESS SHARP EDGE</text>
<text x="556.1" y="227.1">UNSP.RADII</text>
<text x="556.8" y="223.8">REQUIREMENT SPECIFIED</text>
<text x="571.4" y="226.9">UNSP.CHF.</text>
<text x="559.2" y="229.9">0.5 R</text>
<text x="572.3" y="230.1">0.5 X 45</text>
<text x="559.8" y="238">UP TO 10</text>
<text x="576.1" y="238.1">±1.5°</text>
<text x="558.5" y="242.2">10 UP TO 50</text>
<text x="575.5" y="242.3">±0°50'</text>
<text x="557.4" y="250.7">120 UP TO 400</text>
<text x="557.9" y="246.5">50 UP TO 120</text>
<text x="575.5" y="250.7">±0°15'</text>
<text x="575.5" y="246.5">±0°25'</text>
<text x="558.7" y="259.4">0.5 UP TO 3</text>
<text x="559.5" y="263.7">3 UP TO 6</text>
<text x="576.6" y="263.6">±0.2</text>
<text x="576.6" y="259.4">±0.1</text>
<text x="559" y="267.9">6 UP TO 30</text>
<text x="576.6" y="267.9">±0.5</text>
<text x="557.8" y="272.2">30 UP TO 120</text>
<text x="576.6" y="272.2">±0.8</text>
<text x="556.9" y="280.7">315 UP TO 1000</text>
<text x="557.3" y="276.4">120 UP TO 315</text>
<text x="576.6" y="276.4">±1.2</text>
<text x="577.7" y="280.7">±2</text>
<text x="556.4" y="284.9">1000 UP TO 2000</text>
<text x="577.6" y="284.9">±3</text>
<text x="558.9" y="289.2">OVER 2000</text>
<text x="577.7" y="289.3">±4</text>
<text x="560" y="297.9">UP TO 10</text>
<text x="577.1" y="297.9">±1°</text>
<text x="558.5" y="302.1">10 UP TO 50</text>
<text x="575.5" y="302.1">±0°30'</text>
<text x="557.4" y="310.6">120 UP TO 400</text>
<text x="558.2" y="306.3">50 UP TO 120</text>
<text x="575.5" y="310.6">±0°10'</text>
<text x="575.5" y="306.4">±0°20'</text>
<text x="558.8" y="319.2">0.5 UP TO 3</text>
<text x="559.4" y="323.4">3 UP TO 6</text>
<text x="576.6" y="319.2">±0.1</text>
<text x="576.6" y="323.5">±0.1</text>
<text x="558.9" y="327.7">6 UP TO 30</text>
<text x="576.7" y="327.7">±0.2</text>
<text x="557.8" y="332">30 UP TO 120</text>
<text x="576.6" y="332">±0.3</text>
<text x="556.8" y="340.5">315 UP TO 1000</text>
<text x="557.3" y="336.3">120 UP TO 315</text>
<text x="576.6" y="336.3">±0.5</text>
<text x="576.6" y="340.5">±0.8</text>
<text x="556.2" y="344.7">1000 UP TO 2000</text>
<text x="576.6" y="344.7">±1.2</text>
<text x="558.9" y="349">OVER 2000</text>
<text x="577.6" y="349">±2</text>
</g>
<g font-size="2.5" fill="#f0f">
<text x="415.2" y="346.4">.</text>
<text x="530.3" y="346.5">.</text>
<text x="545.9" y="346.4">.</text>
<text x="415.2" y="351.5">.</text>
<text x="530" y="351.3">.</text>
<text x="545.9" y="351.4">.</text>
</g>
<g font-size="2.4" fill="#f0f">
<text x="7.7" y="382.7" transform="rotate(-90 7.7 382.7)">Uploading\2022-23\P23Y5\P23Y5B033034.dft</text>
<text x="7.7" y="409.8" transform="rotate(-90 7.7 409.8)">\\srv01043\ExDM</text>
</g>
<g font-size="2.1" fill="#800000">
<text x="558.5" y="232.4">UNSPECIFIED TOL.(FAB)</text>
<text x="559.5" y="234.7">FOR ANGULAR IN mm.</text>
<text x="558.6" y="253.9">UNSPECIFIED TOL.(FAB)</text>
<text x="560.7" y="256.3">FOR LINEAR IN mm.</text>
<text x="558.7" y="292.3">UNSPECIFIED TOL.(M/C)</text>
<text x="559.6" y="294.7">FOR ANGULAR IN mm.</text>
<text x="558.7" y="313.7">UNSPECIFIED TOL.(M/C)</text>
<text x="560.6" y="316.1">FOR LINEAR IN mm.</text>
</g>
</svg>
